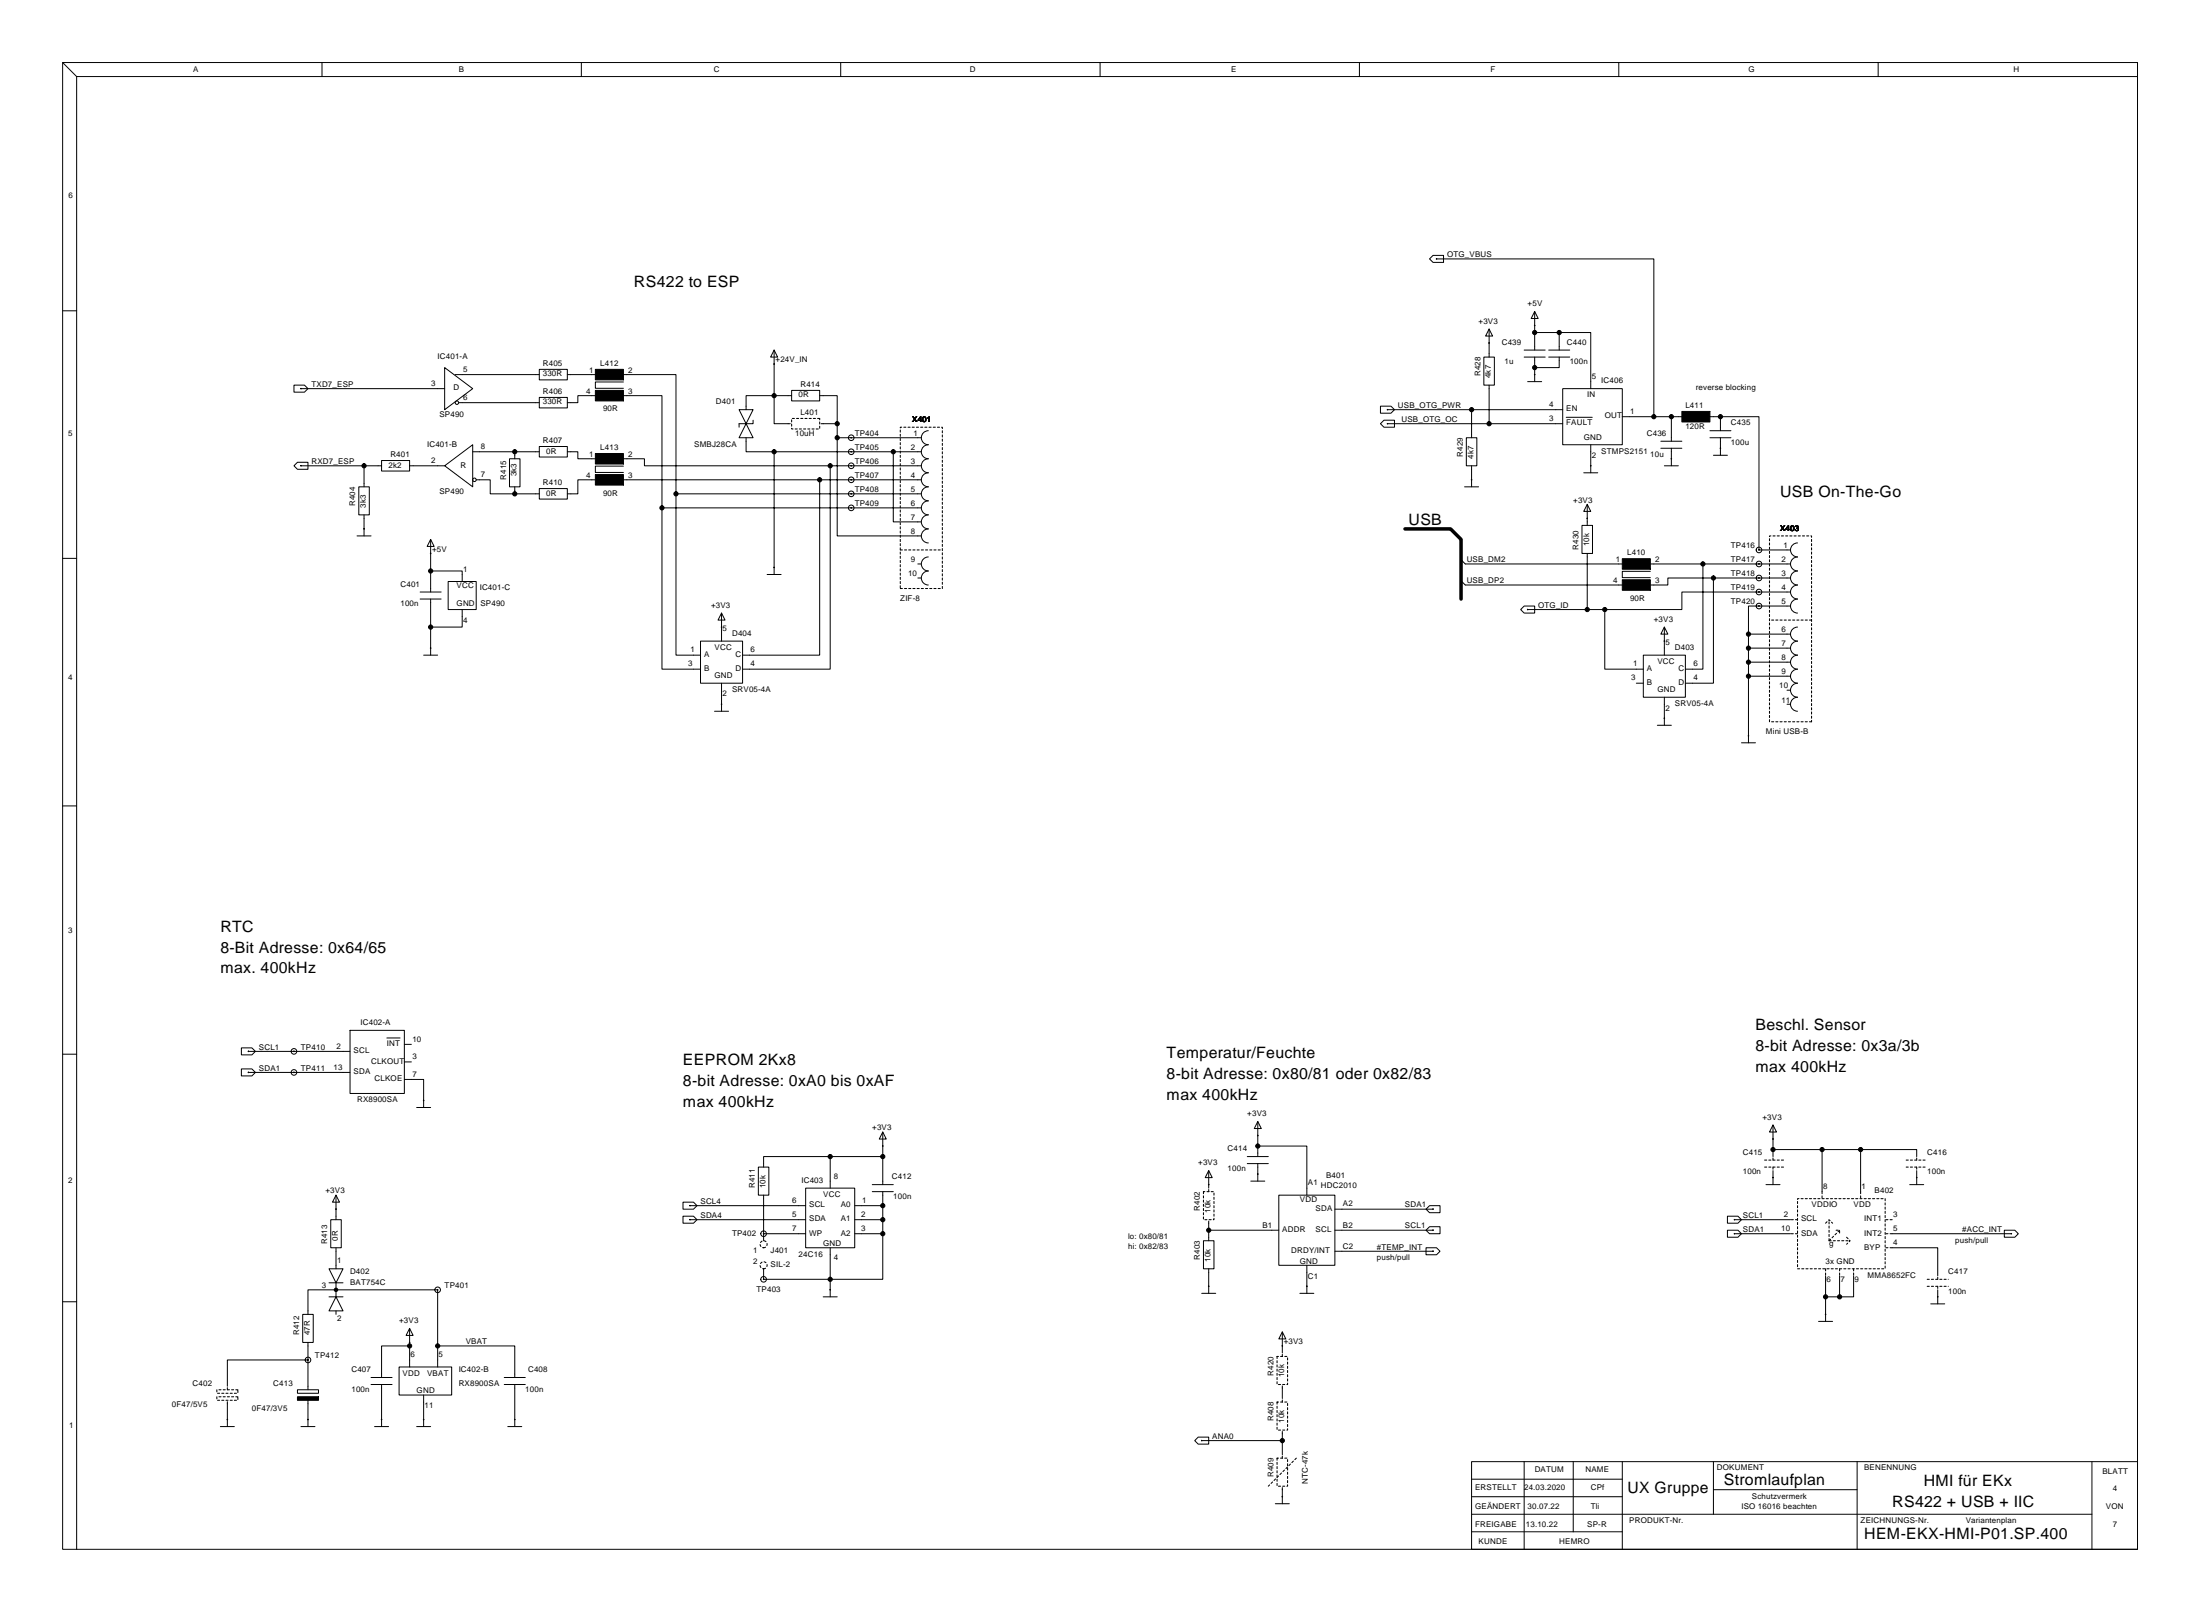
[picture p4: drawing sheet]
<svg xmlns="http://www.w3.org/2000/svg" width="797mm" height="584mm" viewBox="0 0 797 584" stroke-linecap="round" stroke-linejoin="round" font-family="sans-serif">
<path d="M509.1 191.6h16.5l3.9 3.8v21.6" fill="none" stroke="#000" stroke-width="1.3"/>
<g fill="none" stroke="#000" stroke-width=".36">
<path d="M22.7 22.7h751.9v538.5h-751.9zM22.7 22.7l5.1 5v533.5M27.8 27.7h746.8M116.7 22.7v5M210.7 22.7v5M304.6 22.7v5M398.6 22.7v5M492.6 22.7v5M586.6 22.7v5M680.6 22.7v5M519.3 92.5h3.8v2.5h-3.8l-1.3-1.2zM520.6 93.8h78.7v57.1"/>
<path d="M22.7 112.6h5.1M539.6 119.2l1.3 2.5h-2.6zM539.6 119.2v10.1M556.1 112.8l1.3 2.6h-2.5zM556.1 112.8v14M106.5 139.5h3.8l1.3 1.3-1.3 1.2h-3.8zM161.1 133.1l10.2 7.7-10.2 7.6zM164.9 135.7h30.5M195.4 133.8h10.2v3.8h-10.2zM205.6 135.7h10.1M225.9 135.7h19.1v43.2M225.9 138.4h-10.2v2.2h10.2"/>
<path d="M280.5 126.8l1.3 2.5h-2.6zM280.5 126.8v16.5M537.7 129.3h3.8v10.2h-3.8zM539.6 139.5v14M552.3 126.8h7.6M552.3 129.3h7.6M553.6 138.2h5.1M556.1 129.3v8.9M556.1 120.4h8.9M561.2 126.8h7.6M561.2 129.3h7.6M565 120.4h11.4v20.4"/>
<path d="M565 129.3v3.8h-8.9M565 120.4v6.4M109.1 140.8h52M166.2 145.8h29.2M195.4 143.9h10.2v3.9h-10.2zM215.7 143.3h-6.3v2.5h-3.8M225.9 143.3h14v40.6M267.8 148.4h5.1l-2.5 5.1zM270.4 158.5v5.1h10.1M270.4 153.5l2.5 5h-5.1zM272.9 152.2v1.3h-5.1v1.2M280.5 143.3h-10.1v5.1"/>
<path d="M280.5 143.3v10.2h5.1M280.5 143.3h6.4M286.9 141.4h10.1v3.8h-10.1zM297 143.3h6.4v10.2M298.3 153.5h5.1M303.4 158.5v35.6h30.5M303.4 158.5h30.5M303.4 153.5v5M336.4 156a2.54 2.54 0 0 0-2.5 2.5 2.54 2.54 0 0 0 2.5 2.6 2.54 2.54 0 0 0-2.5 2.5 2.54 2.54 0 0 0 2.5 2.6 2.54 2.54 0 0 0-2.5 2.5 2.54 2.54 0 0 0 2.5 2.5 2.54 2.54 0 0 0-2.5 2.6 2.54 2.54 0 0 0 2.5 2.5 2.54 2.54 0 0 0-2.5 2.6 2.54 2.54 0 0 0 2.5 2.5 2.54 2.54 0 0 0-2.5 2.5 2.54 2.54 0 0 0 2.5 2.6 2.54 2.54 0 0 0-2.5 2.5 2.54 2.54 0 0 0 2.5 2.6 2.54 2.54 0 0 0-2.5 2.5 2.54 2.54 0 0 0 2.5 2.5M500.2 147.1h3.8l1.3 1.3-1.3 1.3h-3.8zM500.2 153.5l1.3-1.3h3.8v2.5h-3.8zM502.8 153.5h63.5"/>
<path d="M502.8 148.4h63.5M531.4 158.5h3.8v10.2h-3.8zM533.3 148.4v10.1M566.3 140.8h21.6v20.3h-21.6zM567.6 151.1h9.4M587.9 150.9h21.6M601.8 159.8h7.7M605.7 150.9v8.9M619.6 150.9h3.8M619.6 158.5h7.6M619.6 156h7.6M623.4 150.9h14v48.3h11.4"/>
<path d="M623.4 150.9v5.1M623.4 158.5v6.4M107.8 167.4h3.8v2.6h-3.8l-1.3-1.3zM109.1 168.7h29.2M130 176.3h3.8v10.2h-3.8zM131.9 168.7v7.6M138.3 166.8h10.1v3.8h-10.1zM148.4 168.7h12.7M161.1 168.7l10.2-7.6v15.2zM171.3 163.6h24.1M172.6 173.8h5v5.1h8.9M184.6 166.2h3.8v10.1h-3.8z"/>
<path d="M186.5 163.6v2.6M186.5 176.3v2.6M186.5 178.9h8.9M195.4 161.7h10.2v3.8h-10.2zM195.4 177h10.2v3.8h-10.2zM205.6 163.6h3.8v2.6h6.3M215.7 173.8h-6.3v5.1h-3.8M225.9 166.2h7.6v2.5h67.3M225.9 168.8h-10.2v2.3h10.2M225.9 173.8h108M245 178.9v58.4h8.8M245 178.9h88.9"/>
<path d="M280.5 163.6h53.4M280.5 163.6v44.5M297 173.8v63.5h-27.9M300.8 168.7v73.7h-31.7M300.8 168.7h33.1M323.7 163.6v25.4h10.2M530.7 176.3h5.1M533.3 168.7v7.6M573.9 171.2h5.1M576.4 161.1v10.1M601.8 162.4h7.7M603.1 168.7h5.1"/>
<path d="M605.7 162.4v6.3M620.9 164.9h5.1M129.4 194.1h5.1M131.9 186.5v7.6M156.1 195.4l1.2 2.5h-2.5zM156.1 195.4v19M239.9 183.9v58.5h13.9M239.9 183.9h94M573.3 190.3h3.8v10.2h-3.8zM575.2 182.7l1.2 2.5h-2.5zM575.2 182.7v7.6M651.4 196.6a2.54 2.54 0 0 0-2.6 2.6 2.54 2.54 0 0 0 2.6 2.5 2.54 2.54 0 0 0-2.6 2.6 2.54 2.54 0 0 0 2.6 2.5 2.54 2.54 0 0 0-2.6 2.5 2.54 2.54 0 0 0 2.6 2.6 2.54 2.54 0 0 0-2.6 2.5 2.54 2.54 0 0 0 2.6 2.6 2.54 2.54 0 0 0-2.6 2.5 2.54 2.54 0 0 0 2.6 2.6"/>
<path d="M22.7 202.2h5.1M152.2 214.4h7.7M152.2 217h7.7M156.1 206.8h11.4v3.8M156.1 217v20.3M162.4 210.6h10.2v10.2h-10.2zM278 208.1h5.1M332.6 209.3h1.3M332.6 204.3h1.3M336.4 201.7a2.54 2.54 0 0 0-2.5 2.6 2.54 2.54 0 0 0 2.5 2.5 2.54 2.54 0 0 0-2.5 2.5 2.54 2.54 0 0 0 2.5 2.6M529.5 210.4l1.5 1.5h56.9M529.5 202.7l1.5 1.6h56.9"/>
<path d="M552.3 219.5h3.8v2.6h-3.8l-1.3-1.3zM575.2 200.5v20.3M598 206.9h-10.1v2.3h10.1M598 204.3h50.8M617.1 204.3v38.1h-6.4M620.9 209.3h-16.5v2.6h-6.4M620.9 209.3v38.2h-10.2M620.9 209.3h27.9M648.8 214.4h-39.3v6.4h-28M648.8 219.5h-15.2v10.2M153.5 237.3h5.1M167.5 220.8v6.3h-11.4"/>
<path d="M253.8 232.2h15.3v15.3h-15.3zM261.5 222.1l1.2 2.5h-2.5zM261.5 222.1v10.1M553.6 220.8h27.9M581.5 220.8v21.6h14M595.5 237.3h15.2v15.2h-15.2zM603.1 227.1l1.3 2.6h-2.6zM603.1 227.1v10.2M633.6 234.8v5M633.6 234.8h15.2M648.8 229.7h-15.2v5.1M648.8 239.8h-15.2v5.1"/>
<path d="M651.4 227.1a2.54 2.54 0 0 0-2.6 2.6 2.54 2.54 0 0 0 2.6 2.5 2.54 2.54 0 0 0-2.6 2.6 2.54 2.54 0 0 0 2.6 2.5 2.54 2.54 0 0 0-2.6 2.5 2.54 2.54 0 0 0 2.6 2.6 2.54 2.54 0 0 0-2.6 2.5 2.54 2.54 0 0 0 2.6 2.6 2.54 2.54 0 0 0-2.6 2.5 2.54 2.54 0 0 0 2.6 2.5 2.54 2.54 0 0 0-2.6 2.6 2.54 2.54 0 0 0 2.6 2.5M258.9 257.6h5.1M261.5 247.5v10.1M593 247.5h2.5M603.1 252.5v10.2M633.6 244.9v24.1M633.6 244.9h15.2M647.6 255.1h1.2M647.6 250h1.2M600.6 262.7h5.1M631.1 269h5M22.7 291.9h5.1"/>
<path d="M87.5 379.5h3.8l1.2 1.3-1.2 1.3h-3.8zM126.8 373.2h19.7v22.8h-19.7zM140.2 376h4.8M146.5 378.3h2.6M22.7 381.8h5.1M87.5 387.2h3.8l1.2 1.2-1.2 1.3h-3.8zM90 388.4h36.8M90 380.8h36.8M146.5 391h7v10.1M146.5 384.6h2.6M151 401.1h5.1M300.8 418.9h-24.1v3.8"/>
<path d="M319.9 410l1.3 2.6h-2.6zM319.9 418.9h-19.1v11.4M319.9 410v19.1M452 418.9h7.6M455.8 406.2l1.3 2.5h-2.6zM455.8 415.1h17.8v17.8M455.8 406.2v12.7M642.5 407.5l1.3 2.5h-2.6zM642.5 416.4h31.7M642.5 407.5v11.4M660.3 416.4v15.2M674.2 416.4h20.4v2.5"/>
<path d="M674.2 416.4v15.2M121.8 432.9l1.2 2.5h-2.5zM121.8 432.9v8.9M247.5 435.4h3.8l1.3 1.3-1.3 1.3h-3.8zM250 436.7h41.9M274.8 422.7h3.8v10.2h-3.8zM276.7 432.9v14h15.2M291.9 430.3h17.8v21.6h-17.8zM309.7 436.7h10.2M316.1 429.1h7.6M316.1 431.6h7.6M319.9 431.6v15.3"/>
<path d="M438 424l1.3 2.5h-2.6zM438 424v6.3M452 421.5h7.6M453.2 427.8h5.1M455.8 421.5v6.3M463.4 432.9h20.3v25.4h-20.3zM483.7 438h35.6M516.8 438l1.2-1.3h3.8v2.5h-3.8zM639.9 429.1h5.1M642.5 424v5.1M692 429.1h5.1M694.6 424v5.1"/>
<path d="M119.2 459.6h5.1l-2.5 5zM119.9 441.8h3.8v10.1h-3.8zM121.8 451.9v7.7M247.5 440.5h3.8l1.3 1.3-1.3 1.2h-3.8zM250 441.8h41.9M276.7 446.9v2.5M300.8 451.9v17.8M309.7 446.9h10.2M309.7 441.8h10.2M319.9 446.9v16.5h-43.2v-3.8M436.1 449.4h3.8v10.2h-3.8zM438 445.6h25.4"/>
<path d="M438 443v6.4M438 459.6v8.8M473.6 458.3v10.1M483.7 445.6h35.6M483.7 453.2h35.6M516.8 445.6l1.2-1.3h3.8v2.6h-3.8zM516.8 451.9h3.8l1.2 1.3-1.2 1.3h-3.8zM626 445.6h3.8l1.3 1.3-1.3 1.2h-3.8zM626 440.5h3.8l1.3 1.3-1.3 1.2h-3.8zM628.5 446.9h20.3M628.5 441.8h20.3M685.7 451.9h16.5v10.2"/>
<path d="M685.7 446.9h43.2M726.3 445.6h3.8l1.3 1.3-1.3 1.2h-3.8zM22.7 471.5h5.1M109.7 476.1h3.8v10.1h-3.8zM111.6 476.1v-8.9h47v27.9M119.2 469.7h5.1M119.2 464.6h5.1M121.8 469.7l2.5 5.1h-5.1zM121.8 464.6v5.1M121.8 474.8v1.3M298.3 469.7h5.1M435.5 468.4h5"/>
<path d="M471 468.4h5.1M659 478.6h5.1M661.5 462.1v16.5M661.5 469.7h5.1M666.6 462.1v7.6M671.7 462.1v7.6h-5.1M699.6 472.3h5.1M702.2 467.2v5.1M111.6 492.6h-29.2v9.5M111.6 486.2v17.2M134.5 498.9h7.6M144.6 495.1h19.1v10.2h-19.1z"/>
<path d="M148.4 481.1l1.3 2.6h-2.5zM148.4 481.1v14M148.4 487.5h-10.1v11.4M158.6 487.5h27.9v11.4M182.7 498.9h7.6M464.7 482.4l1.2 2.6h-2.5zM464.7 482.4v7.6M79.8 516.7h5.1M82.4 508.4v8.3M107.8 503.4h7.6v1.2h-7.6zM109.1 516.7h5M111.6 507.2v9.5"/>
<path d="M134.5 501.5h7.6M135.7 516.7h5.1M138.3 501.5v15.2M151 516.7h5.1M153.5 505.3v11.4M182.7 501.5h7.6M184 516.7h5.1M186.5 501.5v15.2M464.7 502.7v3.8M464.7 519.2v7.7M434.2 520.5h3.8v2.6h-3.8l-1.3-1.3zM435.5 521.8h29.2"/>
<path d="M464.7 539.6v5M533.3 529.4h241.3v31.8h-241.3zM533.3 535.8h54.6M552.3 529.4v31.8M570.1 529.4v25.4M587.9 529.4v31.8M620.9 529.4v19.1M620.9 539.6h52.1M673 529.4v31.8M758.1 529.4v31.8M462.1 544.6h5.1M533.3 554.8h54.6"/>
<path d="M533.3 548.5h224.8M533.3 542.1h54.6"/>
<circle cx="165.6" cy="145.8" r=".64"/>
<circle cx="308.5" cy="158.5" r="1.02"/>
<circle cx="171.9" cy="173.8" r=".64"/>
<circle cx="308.5" cy="163.6" r="1.02"/>
<circle cx="308.5" cy="173.8" r="1.02"/>
<circle cx="308.5" cy="178.9" r="1.02"/>
<circle cx="308.5" cy="168.7" r="1.02"/>
<circle cx="308.5" cy="183.9" r="1.02"/>
<circle cx="637.4" cy="199.2" r="1.02"/>
<circle cx="637.4" cy="219.5" r="1.02"/>
<circle cx="637.4" cy="209.3" r="1.02"/>
<circle cx="637.4" cy="214.4" r="1.02"/>
<circle cx="637.4" cy="204.3" r="1.02"/>
<circle cx="106.5" cy="380.8" r="1.02"/>
<circle cx="106.5" cy="388.4" r="1.02"/>
<circle cx="276.7" cy="446.9" r="1.02"/>
<circle cx="158.6" cy="467.2" r="1.02"/>
<circle cx="276.7" cy="463.4" r="1.02"/>
<circle cx="111.6" cy="492.6" r="1.02"/>
</g>
<g fill="none" stroke="#000" stroke-width=".38" stroke-dasharray=".8 .8">
<path d="M285.6 153.5h1.3M286.9 151.6h10.1v3.8h-10.1zM298.3 153.5h-1.3M326.2 154.7h15.3v58.5h-15.3zM326.2 199.2h15.3M641.2 194.1h15.3v67.3h-15.3zM656.5 224.6h-15.3M436.1 431.6h3.8v10.2h-3.8zM438 431.6v-1.3M642.5 420.2v-1.3M642.5 422.7v1.3M646.3 420.2h-7.6"/>
<path d="M646.3 422.7h-7.6M651.4 434.2h31.7v25.4h-31.7zM660.3 431.6v2.6M674.2 431.6v2.6M690.7 420.2h7.7M690.7 422.7h7.7M694.6 420.2v-1.3M694.6 422.7v1.3M438 443v-1.2M651.4 446.9h-2.6M651.4 441.8h-2.6M661.5 459.6v2.5"/>
<path d="M661.5 443l1.3-1.2 1.3 1.2M662.8 449.4h7.6M662.8 449.4v-7.6M662.8 449.4l3.8-3.8M665.3 445.6h1.3v1.3M666.6 459.6v2.5M669.2 448.1l1.2 1.3-1.2 1.3M671.7 459.6v2.5M685.7 451.9h-2.6M685.7 441.8h-2.6M685.7 446.9h-2.6M698.4 463.4h7.6"/>
<path d="M698.4 465.9h7.6M702.2 463.4v-1.3M702.2 465.9v1.3M462.8 491.3h3.8v10.2h-3.8zM464.7 491.3v-1.3M78.6 503.4h7.6v1.2h-7.6zM78.6 505.9h7.6v1.3h-7.6zM82.4 503.4v-1.3M82.4 508.4v-1.2M462.8 507.8h3.8v10.2h-3.8zM464.7 502.7v-1.2M464.7 519.2v-1.2"/>
<path d="M464.7 507.8v-1.3M462.8 528.1h3.8v10.2h-3.8zM464.7 539.6v-1.3M464.7 528.1v-1.2M469.8 528.1l-10.2 10.2"/>
<circle cx="276.7" cy="450.7" r="1.27"/>
<circle cx="276.7" cy="458.3" r="1.27"/>
</g>
<g fill="#000" stroke="#000" stroke-width=".36">
<path d="M215.7 133.8h10.2v3.8h-10.2z" fill-rule="evenodd"/>
<path d="M215.7 141.4h10.2v3.8h-10.2z" fill-rule="evenodd"/>
<path d="M609.5 149h10.1v3.8h-10.1z" fill-rule="evenodd"/>
<path d="M215.7 171.9h10.2v3.8h-10.2z" fill-rule="evenodd"/>
<path d="M215.7 164.3h10.2v3.8h-10.2z" fill-rule="evenodd"/>
<path d="M587.9 210h10.1v3.8h-10.1z" fill-rule="evenodd"/>
<path d="M587.9 202.4h10.1v3.8h-10.1z" fill-rule="evenodd"/>
<path d="M107.8 505.9h7.6v1.3h-7.6z" fill-rule="evenodd"/>
<circle cx="520.6" cy="93.8" r=".1"/>
<circle cx="556.1" cy="117.9" r=".1"/>
<circle cx="280.5" cy="131.9" r=".1"/>
<circle cx="539.6" cy="124.3" r=".1"/>
<circle cx="556.1" cy="135.7" r=".1"/>
<circle cx="556.1" cy="133.1" r=".76"/>
<circle cx="556.1" cy="120.4" r=".76"/>
<circle cx="565" cy="120.4" r=".76"/>
<circle cx="109.1" cy="140.8" r=".1"/>
<circle cx="280.5" cy="143.3" r=".76"/>
<circle cx="303.4" cy="158.5" r=".76"/>
<circle cx="303.4" cy="153.5" r=".76"/>
<circle cx="308.5" cy="158.5" r=".1"/>
<circle cx="502.8" cy="153.5" r=".1"/>
<circle cx="502.8" cy="148.4" r=".1"/>
<circle cx="533.3" cy="148.4" r=".76"/>
<circle cx="539.6" cy="153.5" r=".76"/>
<circle cx="599.3" cy="150.9" r=".76"/>
<circle cx="605.7" cy="150.9" r=".76"/>
<circle cx="623.4" cy="150.9" r=".76"/>
<circle cx="109.1" cy="168.7" r=".1"/>
<circle cx="131.9" cy="168.7" r=".76"/>
<circle cx="186.5" cy="163.6" r=".76"/>
<circle cx="186.5" cy="178.9" r=".76"/>
<circle cx="245" cy="178.9" r=".76"/>
<circle cx="280.5" cy="163.6" r=".76"/>
<circle cx="297" cy="173.8" r=".76"/>
<circle cx="300.8" cy="168.7" r=".76"/>
<circle cx="308.5" cy="163.6" r=".1"/>
<circle cx="308.5" cy="178.9" r=".1"/>
<circle cx="308.5" cy="173.8" r=".1"/>
<circle cx="308.5" cy="168.7" r=".1"/>
<circle cx="323.7" cy="163.6" r=".76"/>
<circle cx="533.3" cy="173.8" r=".1"/>
<circle cx="576.4" cy="168.7" r=".1"/>
<circle cx="605.7" cy="166.2" r=".1"/>
<circle cx="623.4" cy="162.4" r=".1"/>
<circle cx="131.9" cy="191.6" r=".1"/>
<circle cx="239.9" cy="183.9" r=".76"/>
<circle cx="308.5" cy="183.9" r=".1"/>
<circle cx="575.2" cy="187.8" r=".1"/>
<circle cx="637.4" cy="199.2" r=".1"/>
<circle cx="156.1" cy="200.5" r=".1"/>
<circle cx="156.1" cy="206.8" r=".76"/>
<circle cx="280.5" cy="205.5" r=".1"/>
<circle cx="617.1" cy="204.3" r=".76"/>
<circle cx="620.9" cy="209.3" r=".76"/>
<circle cx="637.4" cy="219.5" r=".1"/>
<circle cx="637.4" cy="209.3" r=".1"/>
<circle cx="637.4" cy="204.3" r=".1"/>
<circle cx="637.4" cy="214.4" r=".1"/>
<circle cx="156.1" cy="234.8" r=".1"/>
<circle cx="156.1" cy="227.1" r=".76"/>
<circle cx="261.5" cy="227.1" r=".1"/>
<circle cx="553.6" cy="220.8" r=".1"/>
<circle cx="575.2" cy="220.8" r=".76"/>
<circle cx="581.5" cy="220.8" r=".76"/>
<circle cx="603.1" cy="232.2" r=".1"/>
<circle cx="633.6" cy="234.8" r=".76"/>
<circle cx="633.6" cy="229.7" r=".76"/>
<circle cx="633.6" cy="239.8" r=".76"/>
<circle cx="261.5" cy="255.1" r=".1"/>
<circle cx="633.6" cy="244.9" r=".76"/>
<circle cx="603.1" cy="260.2" r=".1"/>
<circle cx="633.6" cy="266.5" r=".1"/>
<circle cx="90" cy="380.8" r=".1"/>
<circle cx="90" cy="388.4" r=".1"/>
<circle cx="106.5" cy="380.8" r=".1"/>
<circle cx="106.5" cy="388.4" r=".1"/>
<circle cx="153.5" cy="398.6" r=".1"/>
<circle cx="300.8" cy="418.9" r=".76"/>
<circle cx="319.9" cy="415.1" r=".1"/>
<circle cx="319.9" cy="418.9" r=".76"/>
<circle cx="455.8" cy="411.3" r=".1"/>
<circle cx="455.8" cy="415.1" r=".76"/>
<circle cx="642.5" cy="412.6" r=".1"/>
<circle cx="642.5" cy="416.4" r=".76"/>
<circle cx="660.3" cy="416.4" r=".76"/>
<circle cx="674.2" cy="416.4" r=".76"/>
<circle cx="121.8" cy="438" r=".1"/>
<circle cx="250" cy="436.7" r=".1"/>
<circle cx="319.9" cy="436.7" r=".76"/>
<circle cx="438" cy="429.1" r=".1"/>
<circle cx="455.8" cy="425.3" r=".1"/>
<circle cx="519.3" cy="438" r=".1"/>
<circle cx="642.5" cy="426.5" r=".1"/>
<circle cx="694.6" cy="426.5" r=".1"/>
<circle cx="250" cy="441.8" r=".1"/>
<circle cx="276.7" cy="446.9" r=".1"/>
<circle cx="319.9" cy="441.8" r=".76"/>
<circle cx="319.9" cy="446.9" r=".76"/>
<circle cx="438" cy="445.6" r=".76"/>
<circle cx="519.3" cy="453.2" r=".1"/>
<circle cx="519.3" cy="445.6" r=".1"/>
<circle cx="628.5" cy="441.8" r=".1"/>
<circle cx="628.5" cy="446.9" r=".1"/>
<circle cx="728.9" cy="446.9" r=".1"/>
<circle cx="121.8" cy="467.2" r=".64"/>
<circle cx="158.6" cy="467.2" r=".1"/>
<circle cx="276.7" cy="463.4" r=".1"/>
<circle cx="300.8" cy="467.2" r=".1"/>
<circle cx="300.8" cy="463.4" r=".76"/>
<circle cx="438" cy="465.9" r=".1"/>
<circle cx="473.6" cy="465.9" r=".1"/>
<circle cx="661.5" cy="476.1" r=".1"/>
<circle cx="661.5" cy="469.7" r=".76"/>
<circle cx="666.6" cy="469.7" r=".76"/>
<circle cx="702.2" cy="469.7" r=".1"/>
<circle cx="111.6" cy="492.6" r=".1"/>
<circle cx="148.4" cy="486.2" r=".1"/>
<circle cx="148.4" cy="487.5" r=".76"/>
<circle cx="158.6" cy="487.5" r=".76"/>
<circle cx="464.7" cy="487.5" r=".1"/>
<circle cx="82.4" cy="514.2" r=".1"/>
<circle cx="111.6" cy="514.2" r=".1"/>
<circle cx="138.3" cy="514.2" r=".1"/>
<circle cx="153.5" cy="514.2" r=".1"/>
<circle cx="186.5" cy="514.2" r=".1"/>
<circle cx="435.5" cy="521.8" r=".1"/>
<circle cx="464.7" cy="521.8" r=".76"/>
<circle cx="464.7" cy="542.1" r=".1"/>
</g>
<g font-size="5.7">
<text x="229.7" y="104">RS422 to ESP</text>
<text x="645" y="180.2">USB On-The-Go</text>
<text x="510.4" y="190.3">USB</text>
<text x="79.8" y="337.6">RTC</text>
<text x="79.8" y="345.1">8-Bit Adresse: 0x64/65</text>
<text x="79.8" y="352.6">max. 400kHz</text>
<text x="636.1" y="373.2">Beschl. Sensor</text>
<text x="422.8" y="383.4">Temperatur/Feuchte</text>
<text x="636.1" y="380.7">8-bit Adresse: 0x3a/3b</text>
<text x="247.5" y="385.9">EEPROM 2Kx8</text>
<text x="636.1" y="388.1">max 400kHz</text>
<text x="247.5" y="393.4">8-bit Adresse: 0xA0 bis 0xAF</text>
<text x="422.8" y="390.8">8-bit Adresse: 0x80/81 oder 0x82/83</text>
<text x="247.5" y="400.8">max 400kHz</text>
<text x="422.8" y="398.3">max 400kHz</text>
<text x="624.7" y="537.7">Stromlaufplan</text>
<text x="697.1" y="538.3">HMI für EKx</text>
<text x="589.8" y="540.9">UX Gruppe</text>
<text x="685.7" y="545.9">RS422 + USB + IIC</text>
<text x="675.5" y="557.4">HEM-EKX-HMI-P01.SP.400</text>
</g>
<g font-size="2.9">
<text x="69.9" y="26.1">A</text>
<text x="166.2" y="26.1">B</text>
<text x="258.7" y="26.1">C</text>
<text x="351.4" y="26.1">D</text>
<text x="446.1" y="26.1">E</text>
<text x="540.1" y="26.1">F</text>
<text x="633.6" y="26.1">G</text>
<text x="729.6" y="26.1">H</text>
<text x="24.9" y="71.7">6</text>
<text x="524.4" y="93.1">OTG_VBUS</text>
<text x="553.6" y="110.9">+5V</text>
<text x="535.8" y="117.3">+3V3</text>
<text x="544.2" y="124.9">C439</text>
<text x="567.8" y="124.9">C440</text>
<text x="158.6" y="130">IC401-A</text>
<text x="281" y="131.3">+24V_IN</text>
<text x="167.8" y="134.7">5</text>
<text x="196.7" y="132.5">R405</text>
<text x="196.7" y="136.3">330R</text>
<text x="213.5" y="135.1">1</text>
<text x="217.5" y="132.5">L412</text>
<text x="227.6" y="135.1">2</text>
<text x="536.4" y="136.3" transform="rotate(-90 536.4 136.3)">R428</text>
<text x="540.3" y="137" transform="rotate(-90 540.3 137)">4k7</text>
<text x="545.2" y="132">1u</text>
<text x="568.8" y="132">100n</text>
<text x="576.8" y="137.2">5</text>
<text x="112.9" y="140.1">TXD7_ESP</text>
<text x="156.2" y="139.8">3</text>
<text x="164.3" y="141.4">D</text>
<text x="196.7" y="142.7">R406</text>
<text x="212.4" y="142.7">4</text>
<text x="227.6" y="142.7">3</text>
<text x="289.4" y="144">0R</text>
<text x="290" y="140.1">R414</text>
<text x="575.2" y="144">IN</text>
<text x="580.3" y="138.9">IC406</text>
<text x="614.5" y="141.4">reverse blocking</text>
<text x="167.8" y="144.9">6</text>
<text x="196.7" y="146.5">330R</text>
<text x="218.5" y="149">90R</text>
<text x="259.4" y="146.5">D401</text>
<text x="506.6" y="147.8">USB_OTG_PWR</text>
<text x="561.4" y="147.4">4</text>
<text x="567.6" y="149">EN</text>
<text x="590.8" y="149.9">1</text>
<text x="610.7" y="147.8">L411</text>
<text x="159.2" y="150.9">SP490</text>
<text x="290" y="150.3">L401</text>
<text x="330.6" y="152.8">X401</text>
<text x="507.9" y="152.8">USB_OTG_OC</text>
<text x="561.4" y="152.5">3</text>
<text x="567.6" y="154.1">FAULT</text>
<text x="581.5" y="151.6">OUT</text>
<text x="610.7" y="155.4">120R</text>
<text x="627.2" y="154.1">C435</text>
<text x="24.7" y="157.9">5</text>
<text x="154.8" y="161.7">IC401-B</text>
<text x="196.7" y="160.5">R407</text>
<text x="251.6" y="161.7">SMBJ28CA</text>
<text x="288.1" y="157.9">10uH</text>
<text x="309.7" y="157.9">TP404</text>
<text x="331.1" y="157.9">1</text>
<text x="573.9" y="159.2">GND</text>
<text x="596.8" y="157.9">C436</text>
<text x="627.2" y="161.2">100u</text>
<text x="141.4" y="165.5">R401</text>
<text x="156.2" y="167.7">2</text>
<text x="174.2" y="162.6">8</text>
<text x="198" y="164.3">0R</text>
<text x="213.5" y="165.5">1</text>
<text x="217.5" y="163">L413</text>
<text x="227.6" y="165.5">2</text>
<text x="309.7" y="163">TP405</text>
<text x="330.1" y="163">2</text>
<text x="530.1" y="165.5" transform="rotate(-90 530.1 165.5)">R429</text>
<text x="533.9" y="166.2" transform="rotate(-90 533.9 166.2)">4k7</text>
<text x="576.8" y="165.9">2</text>
<text x="580.3" y="164.3">STMPS2151</text>
<text x="598" y="165.5">10u</text>
<text x="112.9" y="168.1">RXD7_ESP</text>
<text x="140.8" y="169.4">2k2</text>
<text x="166.8" y="169.4">R</text>
<text x="174.2" y="172.8">7</text>
<text x="183.4" y="173.8" transform="rotate(-90 183.4 173.8)">R415</text>
<text x="187.2" y="172.5" transform="rotate(-90 187.2 172.5)">3k3</text>
<text x="212.4" y="173.2">4</text>
<text x="227.6" y="173.2">3</text>
<text x="309.7" y="173.2">TP407</text>
<text x="309.7" y="168.1">TP406</text>
<text x="330.1" y="173.2">4</text>
<text x="330.1" y="168.1">3</text>
<text x="159.2" y="178.9">SP490</text>
<text x="196.7" y="175.7">R410</text>
<text x="198" y="179.5">0R</text>
<text x="218.5" y="179.5">90R</text>
<text x="309.7" y="178.2">TP408</text>
<text x="330.1" y="178.2">5</text>
<text x="128.8" y="183.3" transform="rotate(-90 128.8 183.3)">R404</text>
<text x="132.6" y="183.9" transform="rotate(-90 132.6 183.9)">3k3</text>
<text x="309.7" y="183.3">TP409</text>
<text x="330.1" y="183.3">6</text>
<text x="570.1" y="182.1">+3V3</text>
<text x="330.1" y="188.4">7</text>
<text x="330.1" y="193.5">8</text>
<text x="575.8" y="197.9" transform="rotate(-90 575.8 197.9)">10k</text>
<text x="645" y="192.2">X403</text>
<text x="156.6" y="199.8">+5V</text>
<text x="330.1" y="203.6">9</text>
<text x="531.5" y="203.6">USB_DM2</text>
<text x="572" y="199.2" transform="rotate(-90 572 199.2)">R430</text>
<text x="585.6" y="203.6">1</text>
<text x="589.7" y="201.1">L410</text>
<text x="599.8" y="203.6">2</text>
<text x="627.2" y="198.6">TP416</text>
<text x="627.2" y="203.6">TP417</text>
<text x="645.5" y="203.6">2</text>
<text x="646.3" y="198.6">1</text>
<text x="167.8" y="207.1">1</text>
<text x="329" y="208.7">10</text>
<text x="627.2" y="208.7">TP418</text>
<text x="645.5" y="208.7">3</text>
<text x="145.1" y="212.5">C401</text>
<text x="165.5" y="213">VCC</text>
<text x="173.8" y="213.8">IC401-C</text>
<text x="531.5" y="211.3">USB_DP2</text>
<text x="584.6" y="211.3">4</text>
<text x="599.8" y="211.3">3</text>
<text x="627.2" y="213.8">TP419</text>
<text x="645.5" y="213.8">4</text>
<text x="145.1" y="219.6">100n</text>
<text x="165.5" y="219.6">GND</text>
<text x="174.1" y="219.6">SP490</text>
<text x="257.7" y="220.2">+3V3</text>
<text x="326.2" y="217.6">ZIF-8</text>
<text x="557.4" y="220.2">OTG_ID</text>
<text x="590.7" y="217.6">90R</text>
<text x="627.2" y="218.9">TP420</text>
<text x="645.5" y="218.9">5</text>
<text x="167.8" y="225.6">4</text>
<text x="599.3" y="225.2">+3V3</text>
<text x="261.8" y="228.7">5</text>
<text x="265.3" y="230.3">D404</text>
<text x="603.5" y="233.8">5</text>
<text x="645.5" y="229">6</text>
<text x="250.2" y="236.3">1</text>
<text x="255.1" y="237.9">A</text>
<text x="258.9" y="235.4">VCC</text>
<text x="266.5" y="237.9">C</text>
<text x="272" y="236.3">6</text>
<text x="606.9" y="235.4">D403</text>
<text x="645.5" y="239.2">8</text>
<text x="645.5" y="234.1">7</text>
<text x="249.4" y="241.4">3</text>
<text x="255.1" y="243">B</text>
<text x="258.9" y="245.6">GND</text>
<text x="266.5" y="243">D</text>
<text x="272" y="241.4">4</text>
<text x="591.8" y="241.4">1</text>
<text x="596.8" y="243">A</text>
<text x="600.6" y="240.5">VCC</text>
<text x="608.2" y="243">C</text>
<text x="613.6" y="241.4">6</text>
<text x="645.5" y="244.3">9</text>
<text x="24.7" y="246.3">4</text>
<text x="265.3" y="250.6">SRV05-4A</text>
<text x="591.1" y="246.5">3</text>
<text x="596.8" y="248.1">B</text>
<text x="600.6" y="250.6">GND</text>
<text x="608.2" y="248.1">D</text>
<text x="613.6" y="246.5">4</text>
<text x="644.8" y="249.4">10</text>
<text x="261.8" y="252.3">2</text>
<text x="603.5" y="257.3">2</text>
<text x="606.9" y="255.7">SRV05-4A</text>
<text x="645.5" y="254.4">11</text>
<text x="639.9" y="265.9">Mini USB-B</text>
<text x="24.7" y="338">3</text>
<text x="130.7" y="371.3">IC402-A</text>
<text x="149.4" y="377.3">10</text>
<text x="93.8" y="380.2">SCL1</text>
<text x="109.1" y="380.2">TP410</text>
<text x="121.9" y="379.8">2</text>
<text x="128.1" y="381.5">SCL</text>
<text x="140.2" y="378.9">INT</text>
<text x="149.4" y="383.6">3</text>
<text x="93.8" y="387.8">SDA1</text>
<text x="109.1" y="387.8">TP411</text>
<text x="120.9" y="387.4">13</text>
<text x="128.1" y="389.1">SDA</text>
<text x="134.5" y="385.3">CLKOUT</text>
<text x="149.4" y="390">7</text>
<text x="135.7" y="391.6">CLKOE</text>
<text x="129.4" y="399.2">RX8900SA</text>
<text x="452" y="404.3">+3V3</text>
<text x="638.7" y="405.6">+3V3</text>
<text x="316.1" y="409.4">+3V3</text>
<text x="444.9" y="417">C414</text>
<text x="631.6" y="418.3">C415</text>
<text x="698.4" y="418.3">C416</text>
<text x="434.2" y="422.1">+3V3</text>
<text x="444.9" y="424.1">100n</text>
<text x="631.6" y="425.4">100n</text>
<text x="698.4" y="425.4">100n</text>
<text x="24.7" y="428.4">2</text>
<text x="273.5" y="430.3" transform="rotate(-90 273.5 430.3)">R411</text>
<text x="277.4" y="430.3" transform="rotate(-90 277.4 430.3)">10k</text>
<text x="290.4" y="428.4">IC403</text>
<text x="302.1" y="427.2">8</text>
<text x="323.2" y="427.2">C412</text>
<text x="473.9" y="429.4">A1</text>
<text x="478.6" y="430.4">HDC2010</text>
<text x="480.6" y="426.5">B401</text>
<text x="660.6" y="430.6">8</text>
<text x="674.6" y="430.6">1</text>
<text x="118" y="432.3">+3V3</text>
<text x="253.8" y="436.1">SCL4</text>
<text x="287" y="435.7">6</text>
<text x="293.2" y="437.3">SCL</text>
<text x="298.3" y="433.5">VCC</text>
<text x="304.6" y="437.3">A0</text>
<text x="312.4" y="435.7">1</text>
<text x="323.7" y="434.3">100n</text>
<text x="471" y="435.4">VDD</text>
<text x="486.6" y="437">A2</text>
<text x="509.1" y="437.3">SDA1</text>
<text x="656.5" y="437.3">VDDIO</text>
<text x="671.7" y="437.3">VDD</text>
<text x="679.3" y="432.3">B402</text>
<text x="253.8" y="441.1">SDA4</text>
<text x="287" y="440.8">5</text>
<text x="293.2" y="442.4">SDA</text>
<text x="304.6" y="442.4">A1</text>
<text x="312.1" y="440.8">2</text>
<text x="434.8" y="438.6" transform="rotate(-90 434.8 438.6)">R402</text>
<text x="438.7" y="439.2" transform="rotate(-90 438.7 439.2)">10k</text>
<text x="476.7" y="438.6">SDA</text>
<text x="631.6" y="441.1">SCL1</text>
<text x="646.4" y="440.8">2</text>
<text x="652.6" y="442.4">SCL</text>
<text x="675.5" y="442.4">INT1</text>
<text x="686" y="440.8">3</text>
<text x="122.4" y="449.4" transform="rotate(-90 122.4 449.4)">0R</text>
<text x="265.3" y="447.5">TP402</text>
<text x="287" y="445.9">7</text>
<text x="293.2" y="447.5">WP</text>
<text x="304.6" y="447.5">A2</text>
<text x="312.1" y="445.9">3</text>
<text x="408.8" y="448.8">lo: 0x80/81</text>
<text x="457.5" y="444.6">B1</text>
<text x="464.7" y="446.2">ADDR</text>
<text x="476.7" y="446.2">SCL</text>
<text x="486.6" y="444.6">B2</text>
<text x="509.1" y="445">SCL1</text>
<text x="631.6" y="446.2">SDA1</text>
<text x="645.4" y="445.9">10</text>
<text x="652.6" y="447.5">SDA</text>
<text x="675.5" y="447.5">INT2</text>
<text x="686" y="445.9">5</text>
<text x="711.1" y="446.2">#ACC_INT</text>
<text x="118.6" y="450.7" transform="rotate(-90 118.6 450.7)">R413</text>
<text x="272.9" y="453.8">1</text>
<text x="279.2" y="453.8">J401</text>
<text x="289.4" y="455.1">24C16</text>
<text x="298.3" y="451.3">GND</text>
<text x="408.8" y="452.5">hi: 0x82/83</text>
<text x="467.9" y="453.8">DRDY/INT</text>
<text x="486.6" y="452.2">C2</text>
<text x="499" y="452.6">#TEMP_INT</text>
<text x="662.8" y="451.3">g</text>
<text x="675.5" y="452.6">BYP</text>
<text x="686" y="450.9">4</text>
<text x="708.5" y="450">push/pull</text>
<text x="122.1" y="457.3">1</text>
<text x="126.8" y="461.5">D402</text>
<text x="272.9" y="457.7">2</text>
<text x="279.2" y="458.9">SIL-2</text>
<text x="302.1" y="456.4">4</text>
<text x="434.8" y="456.4" transform="rotate(-90 434.8 456.4)">R403</text>
<text x="438.7" y="457" transform="rotate(-90 438.7 457)">10k</text>
<text x="471" y="457.7">GND</text>
<text x="499" y="456.4">push/pull</text>
<text x="661.5" y="457.7">3x GND</text>
<text x="706" y="461.5">C417</text>
<text x="116.7" y="466.5">3</text>
<text x="126.8" y="465.3">BAT754C</text>
<text x="161.1" y="466.5">TP401</text>
<text x="274.2" y="467.8">TP403</text>
<text x="473.9" y="463.1">C1</text>
<text x="661.9" y="464.4">6</text>
<text x="667" y="464.4">7</text>
<text x="672.1" y="464.4">9</text>
<text x="676.8" y="462.7">MMA8652FC</text>
<text x="706" y="468.6">100n</text>
<text x="122.1" y="478.3">2</text>
<text x="144.6" y="479.2">+3V3</text>
<text x="108.4" y="483.7" transform="rotate(-90 108.4 483.7)">R412</text>
<text x="112.2" y="483.7" transform="rotate(-90 112.2 483.7)">47R</text>
<text x="114.1" y="491.9">TP412</text>
<text x="148.8" y="491.6">6</text>
<text x="159" y="491.6">5</text>
<text x="168.8" y="486.9">VBAT</text>
<text x="465.2" y="486.9">+3V3</text>
<text x="127.3" y="497">C407</text>
<text x="166.2" y="497">IC402-B</text>
<text x="191.4" y="497">C408</text>
<text x="69.8" y="502.1">C402</text>
<text x="99" y="502.1">C413</text>
<text x="145.9" y="498.3">VDD</text>
<text x="154.8" y="498.3">VBAT</text>
<text x="166.2" y="502.1">RX8900SA</text>
<text x="461.5" y="498.3" transform="rotate(-90 461.5 498.3)">R420</text>
<text x="465.3" y="498.9" transform="rotate(-90 465.3 498.9)">10k</text>
<text x="62.3" y="509.7">0F47/5V5</text>
<text x="127.3" y="504.1">100n</text>
<text x="151" y="504.6">GND</text>
<text x="190.3" y="504.1">100n</text>
<text x="91.3" y="511">0F47/3V5</text>
<text x="153.9" y="510.1">11</text>
<text x="461.5" y="514.8" transform="rotate(-90 461.5 514.8)">R408</text>
<text x="465.3" y="515.4" transform="rotate(-90 465.3 515.4)">10k</text>
<text x="25.1" y="517.2">1</text>
<text x="439.3" y="521.2">ANA0</text>
<text x="556.1" y="533.2">DATUM</text>
<text x="574.5" y="533.2">NAME</text>
<text x="622.2" y="532.6">DOKUMENT</text>
<text x="675.5" y="532.6">BENENNUNG</text>
<text x="761.9" y="533.9">BLATT</text>
<text x="461.5" y="535.1" transform="rotate(-90 461.5 535.1)">R409</text>
<text x="474" y="537.5" transform="rotate(-90 474 537.5)">NTC-47k</text>
<text x="534.5" y="539.6">ERSTELLT</text>
<text x="552.3" y="539.6">24.03.2020</text>
<text x="576.4" y="539.6">CPf</text>
<text x="634.9" y="542.8">Schutzvermerk</text>
<text x="765.7" y="540.2">4</text>
<text x="534.5" y="546.6">GEÄNDERT</text>
<text x="553.6" y="546.6">30.07.22</text>
<text x="576.4" y="546.6">Tli</text>
<text x="590.4" y="551.6">PRODUKT-Nr.</text>
<text x="631.1" y="546.6">ISO 16016 beachten</text>
<text x="674.2" y="551.6">ZEICHNUNGS-Nr.</text>
<text x="712.3" y="551.6">Variantenplan</text>
<text x="763.1" y="546.6">VON</text>
<text x="534.5" y="552.9">FREIGABE</text>
<text x="552.9" y="552.9">13.10.22</text>
<text x="575.2" y="552.9">SP-R</text>
<text x="765.7" y="552.9">7</text>
<text x="535.8" y="559.3">KUNDE</text>
<text x="565" y="559.3">HEMRO</text>
</g>
</svg>
